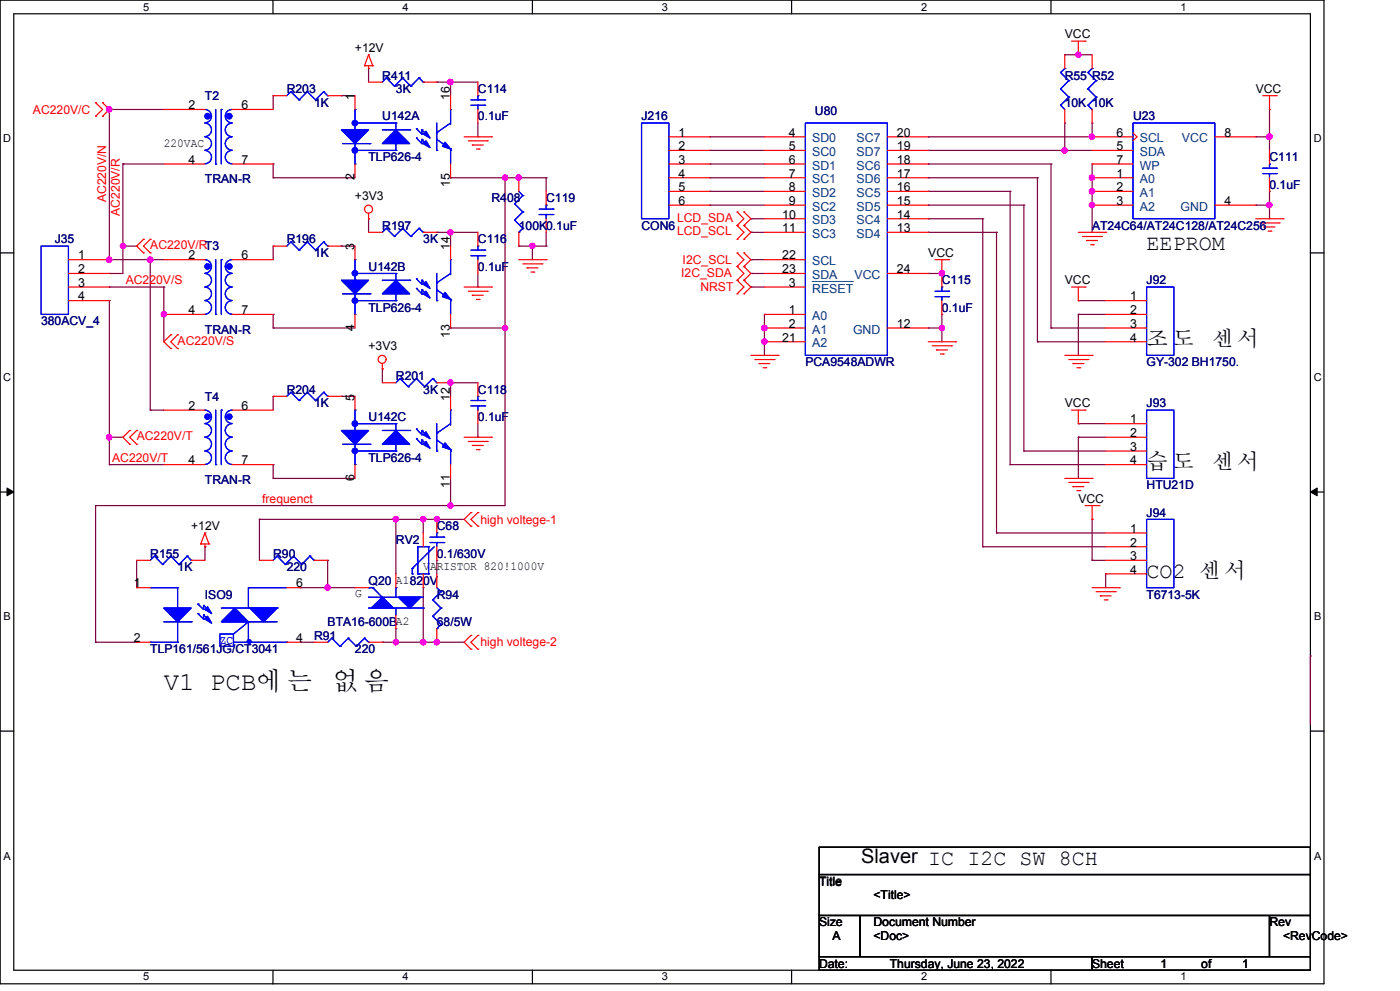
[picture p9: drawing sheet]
<svg xmlns="http://www.w3.org/2000/svg" width="297mm" height="210mm" viewBox="0 0 297 210" stroke-linecap="round" stroke-linejoin="round" font-family="sans-serif">
<g fill="none" stroke="#000" stroke-width=".25">
<path d="M0 0h280.6v208.4h-280.6zM2.9 2.9h274.8v202.6h-274.8zM57.8 0v2.9M112.8 0v2.9M167.8 0v2.9M222.7 0v2.9M0 53.6h2.9M277.7 53.6h2.9M107 72.4h.1M0 104.2h2.9M277.7 104.2h2.9M0 154.9h2.9"/>
<path d="M277.7 154.9h2.9M173.6 179.4h104.1v5.8h-104.1zM173.6 185.2h104.1v8.7h-104.1zM173.6 193.9h8.7v8.7h-8.7zM182.3 193.9h86.7v8.7h-86.7zM269 193.9h8.7v8.7h-8.7zM57.8 205.5v2.9M112.8 205.5v2.9M167.8 205.5v2.9M173.6 202.6h57.8v2.9h-57.8zM222.7 205.5v2.9M231.4 202.6h46.3v2.9h-46.3z"/>
</g>
<path d="M1.5 103.4l1.4 .8-1.4 .8zM277.7 104.2l1.4-.8v1.6z" fill="#000" stroke="#000" stroke-width=".21"/>
<g fill="none" stroke="#800040" stroke-width=".25">
<path d="M78.1 14.5h.1M78.1 14.5v2.9M92.6 17.4h8.7M92.6 17.4h.1M95.5 17.4h.1M95.5 17.4v2.9M225.6 11.6h.1M225.6 11.6h5.8M228.5 11.6h.1M23.2 23.2h.1M23.2 23.2v31.8M23.2 23.2h11.5"/>
<path d="M26 34.7h.1M26 34.7v23.2h-2.8M26 34.7h8.7M57.9 37.7h17.3M57.9 20.3h.1M57.9 34.7h.1M57.9 37.7h.1M57.9 20.3v2.9M57.9 34.7v3M72.4 20.3h.1M72.4 20.3h2.8M95.5 37.7h.1"/>
<path d="M95.5 37.7h20.2M101.3 29h.1M101.3 26.1v2.9M107 37.7h.1M107 37.7v69.4h-86.7M109.9 37.7h.1M115.7 37.7h.1M115.7 37.7v2.8M150.4 29h11.6M150.4 34.7h11.6M150.4 37.7h11.6M150.4 31.9h11.6"/>
<path d="M150.4 29h.1M150.4 31.9h.1M150.4 34.7h.1M150.4 37.7h.1M196.7 34.7h26M196.7 37.7h23.2M196.7 31.9h34.7M196.7 34.7h.1M196.7 37.7h.1M196.7 31.9h.1M196.7 29h.1M219.9 37.7h.1"/>
<path d="M219.9 37.7v34.7M222.7 34.7h.1M222.7 34.7v34.8M225.6 31.9h.1M225.6 26.1h.1M225.6 26.1v5.8M231.4 26.1h.1M231.4 37.7h.1M231.4 34.7h.1M231.4 26.1v2.9h-34.7M231.4 34.7v14.5M266.1 29h2.9"/>
<path d="M266.1 29h.1M269 29h.1M269 23.2h.1M269 23.2v8.7M23.2 55h11.5M23.2 57.9h.1M23.2 55h.1M26 52.1h.1M26 52.1h3M29 52.1h.1M31.8 55h.1M31.8 55v31.9"/>
<path d="M57.9 52.1h.1M57.9 52.1v2.9M72.4 52.1h.1M72.4 52.1h2.8M78.1 46.3h.1M78.1 46.3v2.9M92.6 49.2h8.7M92.6 49.2h.1M95.5 49.2h.1M95.5 49.2v2.9M101.3 57.9v2.9M109.9 52.1h.1"/>
<path d="M109.9 52.1h5.8M112.8 52.1h.1M112.8 52.1v2.9M115.7 52.1h.1M115.7 49.2v2.9M150.4 43.5h11.6M150.4 40.5h11.6M150.4 40.5h.1M150.4 43.5h.1M159.1 55h.1M159.1 57.9h.1M159.1 46.3h.1"/>
<path d="M159.1 49.2h.1M159.1 57.9h2.9M159.1 55h2.9M159.1 46.3h2.9M159.1 49.2h2.9M196.7 43.5h20.3M196.7 49.2h14.5M196.7 40.5h17.4M196.7 57.9h.1M196.7 40.5h.1M196.7 43.5h.1M196.7 49.2h.1"/>
<path d="M196.7 46.3h.1M196.7 46.3h11.6M196.7 57.9h2.9M208.3 46.3h.1M208.3 46.3v69.5M211.2 49.2h.1M211.2 49.2v63.7M214.1 40.5h.1M214.1 40.5v57.9M217 43.5h.1M217 43.5v52M231.4 40.5h.1"/>
<path d="M231.4 43.5h.1M266.1 43.5h2.9M266.1 43.5h.1M269 43.5h.1M269 40.5h.1M269 40.5v5.8M23.2 63.7h.1M23.2 60.8h.1M23.2 63.7v34.7M23.2 60.8h11.5M34.7 60.8h.1M34.7 66.6h.1"/>
<path d="M34.7 60.8v11.6M57.9 69.5h17.3M57.9 66.6h.1M57.9 69.5h.1M57.9 66.6v2.9M81 78.1h.1M81 78.1v3M95.5 69.5h.1M95.5 69.5h11.5M101.3 60.8h.1M107 69.5h.1M159.1 60.8h.1"/>
<path d="M159.1 60.8h2.9M162 72.4h.1M162 66.6h.1M162 69.5h.1M162 66.6v8.7M196.7 69.5h.1M196.7 69.5h2.9M199.6 69.5h.1M199.6 66.6h.1M199.6 66.6v5.8M219.9 72.4h14.4M219.9 72.4h.1"/>
<path d="M222.7 69.5h11.6M222.7 69.5h.1M228.5 66.6h5.8M228.5 63.7h5.8M228.5 66.6h.1M228.5 63.7h.1M228.5 66.6v8.7M23.2 92.6h2.8M23.2 98.4h.1M23.2 92.6h.1M23.2 98.4h11.5M31.8 86.9h.1"/>
<path d="M31.8 86.9h2.9M57.9 83.9h.1M57.9 98.4h.1M57.9 83.9v3M57.9 98.4v2.9M72.4 83.9h.1M72.4 83.9h2.8M95.5 81.1h5.8M95.5 81.1h.1M95.5 81.1v2.8M101.3 92.6h.1M101.3 89.7v2.9"/>
<path d="M214.1 98.4h20.2M214.1 98.4h.1M217 95.5h17.3M217 95.5h.1M228.5 92.6h5.8M228.5 89.7h5.8M228.5 92.6h.1M228.5 89.7h.1M228.5 92.6v8.7M20.3 107.1h.1M20.3 107.1v28.9M29 118.7v5.8"/>
<path d="M43.4 115.8h.1M43.4 115.8v2.9M55 110h.1M55 110v8.7M55 110h43.4M57.9 101.3h17.3M57.9 101.3h.1M69.4 118.7h.1M69.4 118.7v5.8M83.9 110h.1M83.9 110v11.6M89.7 110h.1"/>
<path d="M89.7 110v2.9M92.6 110h.1M92.6 118.7h.1M92.6 118.7v2.9M95.5 107.1h.1M95.5 101.3v5.8M208.3 115.8h26M208.3 115.8h.1M211.2 112.9h23.1M211.2 112.9h.1M231.4 110h.1M231.4 118.7h.1"/>
<path d="M231.4 110v8.7M231.4 118.7h2.9M20.3 136h.1M20.3 136h8.7M29 136h.1M29 124.5h.1M63.6 124.5h11.6M63.6 136h3M63.6 124.5h.1M63.6 136h.1M69.4 124.5h.1M81 136h.1"/>
<path d="M81 136h17.4M83.9 133.2h.1M83.9 136h.1M83.9 133.2v2.8M89.7 136h.1M89.7 124.5h.1M89.7 124.5v11.5M92.6 136h.1M234.3 121.6h.1M234.3 121.6v2.9M277.7 138.9h.1M277.7 138.9v14.5"/>
</g>
<g fill="#f0f" stroke="#f0f" stroke-width=".25">
<circle cx="269" cy="43.4" r=".55"/>
<circle cx="269" cy="28.9" r=".55"/>
<circle cx="199.6" cy="57.9" r=".55"/>
<circle cx="199.6" cy="69.5" r=".55"/>
<circle cx="162" cy="72.4" r=".56"/>
<circle cx="225.6" cy="31.8" r=".56"/>
<circle cx="231.4" cy="43.4" r=".55"/>
<circle cx="231.4" cy="40.5" r=".55"/>
<circle cx="231.4" cy="28.9" r=".55"/>
<circle cx="231.4" cy="37.6" r=".55"/>
<circle cx="228.5" cy="11.6" r=".55"/>
<circle cx="34.7" cy="66.6" r=".55"/>
<circle cx="95.4" cy="17.4" r=".56"/>
<circle cx="23.1" cy="55" r=".55"/>
<circle cx="23.1" cy="23.1" r=".55"/>
<circle cx="26" cy="52.1" r=".55"/>
<circle cx="31.8" cy="55" r=".56"/>
<circle cx="23.1" cy="92.6" r=".55"/>
<circle cx="95.4" cy="49.2" r=".55"/>
<circle cx="95.4" cy="81" r=".55"/>
<circle cx="162" cy="69.5" r=".56"/>
<circle cx="107" cy="37.6" r=".55"/>
<circle cx="107" cy="69.5" r=".55"/>
<circle cx="95.4" cy="107.1" r=".55"/>
<circle cx="89.7" cy="110" r=".56"/>
<circle cx="83.9" cy="110" r=".55"/>
<circle cx="92.6" cy="136" r=".55"/>
<circle cx="69.4" cy="124.4" r=".55"/>
<circle cx="92.6" cy="110" r=".55"/>
<circle cx="83.9" cy="136" r=".55"/>
<circle cx="89.7" cy="136" r=".56"/>
<circle cx="109.9" cy="37.6" r=".55"/>
<circle cx="112.8" cy="52.1" r=".55"/>
</g>
<g fill="none" stroke="#f00" stroke-width=".25">
<path d="M77.3 13.9h1.7M77.3 13.9h.1M78.1 14.5h.1M78.1 11.6h.1M78.1 13.9v.6M78.1 11.6l.9 2.3M78.1 11.6l-.8 2.3M78.1 17.4h2.9M79 13.9h.1M89.7 17.4h2.9M101.3 17.4v2.9M225.6 11.6v2.9"/>
<path d="M227.1 8.7h2.9M228.5 11.6h.1M228.5 8.7v2.9M230 8.7h.1M231.4 11.6v2.9M20.3 21.7l1.4 1.5-1.4 1.4M20.3 24.6h.1M20.3 21.7h.1M21.7 21.7h.1M21.7 24.6h.1M21.7 21.7l1.5 1.5-1.5 1.4M34.7 34.7h8.7"/>
<path d="M34.7 23.2h8.7M49.2 34.7h8.7M49.2 23.2h8.7M57.9 20.3h2.9M69.4 20.3h3M75.2 20.3v2.9M75.2 34.7v3M95.5 20.3v2.9M95.5 34.7v3M98.4 29h5.8M99.2 29.8h4.1M100.1 30.7h2.3"/>
<path d="M100.1 30.7h.1M101 31.6h.5M101.3 23.2v2.9M101.5 31.6h.1M103.3 29.8h.1M104.2 29h.1M109.9 37.7v2.8M141.7 29h8.7M141.7 31.9h8.7M141.7 34.7h8.7M141.7 37.7h8.7M162 29h8.7"/>
<path d="M162 31.9h8.7M162 34.7h8.7M162 37.7h8.7M188.1 29h8.6M188.1 31.9h8.6M188.1 34.7h8.6M188.1 37.7h8.6M225.6 23.2v2.9M231.4 29h8.7M231.4 31.9h8.7M231.4 34.7h8.7M231.4 37.7h8.7"/>
<path d="M231.4 23.2v2.9M240.1 28.1l.9 .9-.9 .8M257.4 29h8.7M267.6 20.3h2.9M269 23.2h.1M269 20.3v2.9M269 31.9v2.8M269 37.7v2.8M270.5 20.3h.1M14.5 55h8.7M14.5 57.9h8.7M30.4 53.6h.1"/>
<path d="M30.4 50.7h.1M30.4 50.7l-1.4 1.4 1.4 1.5M31.8 50.7l-1.4 1.4 1.4 1.5M31.8 50.7h.1M31.8 53.6h.1M34.7 55h8.7M49.2 55h8.7M57.9 52.1h2.9M69.4 52.1h3M75.2 52.1v2.9M78.1 46.3h.1M78.1 45.2v1.1"/>
<path d="M78.1 49.2h2.9M89.7 49.2h2.9M95.5 52.1v2.9M101.3 49.2v2.9M101.3 55v2.9M109.9 55h5.8M109.9 49.2v2.9M110.8 55.9h4.1M111.7 56.7h2.3M111.7 56.7h.1M112.5 57.6h.6M113.1 57.6h.1"/>
<path d="M114.9 55.9h.1M115.7 55h.1M115.7 40.5v3M115.7 46.3v2.9M141.7 40.5h8.7M141.7 43.5h8.7M156.2 59.4h.1M156.2 56.4h.1M156.2 53.6h.1M156.2 44.9h.1M156.2 47.8h.1M156.2 50.7h.1"/>
<path d="M156.2 59.4l1.4 1.4-1.4 1.4M156.2 53.6l1.4 1.4-1.4 1.4M156.2 56.4l1.4 1.5-1.4 1.5M156.2 44.9l1.4 1.4-1.4 1.5M156.2 47.8l1.4 1.4-1.4 1.5M157.6 59.4l1.5 1.4-1.5 1.4M157.6 53.6l1.5 1.4-1.5 1.4M157.6 56.4l1.5 1.5-1.5 1.5M157.6 44.9l1.5 1.4-1.5 1.5M157.6 47.8l1.5 1.4-1.5 1.5M157.6 59.4h.1M157.6 53.6h.1"/>
<path d="M157.6 56.4h.1M157.6 47.8h.1M157.6 44.9h.1M157.6 50.7h.1M162 49.2h8.7M162 46.3h8.7M162 55h8.7M162 40.5h8.7M162 43.5h8.7M162 57.9h8.7M188.1 49.2h8.6M188.1 46.3h8.6"/>
<path d="M188.1 40.5h8.6M188.1 43.5h8.6M188.1 57.9h8.6M198.2 55h2.8M199.6 57.9h.1M199.6 55v5.8M201 55h.1M228.5 49.2h5.8M229.4 50.1h4M230.3 50.9h.1M230.3 50.9h2.3M231.1 51.8h.6"/>
<path d="M231.4 40.5h8.7M231.4 43.5h8.7M231.7 51.8h.1M233.4 50.1h.1M234.3 49.2h.1M257.4 43.5h8.7M266.1 46.3h5.8M267 47.2h4.1M267.8 48.1h2.4M267.8 48.1h.1M268.7 49h.6M269.3 49h.1"/>
<path d="M271.1 47.2h.1M271.9 46.3h.1M14.5 60.8h8.7M14.5 63.7h8.7M34.7 66.6h8.7M36.2 73.8h.1M36.2 70.9h.1M36.2 70.9l-1.5 1.5 1.5 1.4M37.6 70.9h.1M37.6 73.8h.1M37.6 70.9l-1.4 1.5 1.4 1.4M49.2 66.6h8.7"/>
<path d="M75.2 66.6v2.9M81 78.1h.1M81 77v1.1M95.5 66.6v2.9M98.4 60.8h5.8M99.2 61.7h4.1M100.1 62.5h2.3M100.1 62.5h.1M101 63.4h.5M101.5 63.4h.1M103.3 61.7h.1M104.2 60.8h.1"/>
<path d="M156.2 62.2h.1M157.6 62.2h.1M159.1 75.3h5.8M160 76.2h4M160.9 77h.1M160.9 77h2.2M161.7 77.9h.6M162 72.4h8.7M162 60.8h8.7M162 66.6h8.7M162 69.5h8.7M162.3 77.9h.1"/>
<path d="M164 76.2h.1M164.9 75.3h.1M188.1 69.5h8.6M196.7 72.4h5.8M197.6 73.2h4M198.5 74.1h.1M198.5 74.1h2.3M199.3 75h.6M199.6 63.7v2.9M199.9 75h.1M201.6 73.2h.1M202.5 72.4h.1"/>
<path d="M225.6 75.3h5.8M226.5 76.2h4M227.1 60.8h2.9M227.4 77h.1M227.4 77h2.3M228.2 77.9h.6M228.5 63.7h.1M228.5 60.8v2.9M228.8 77.9h.1M230 60.8h.1M230.5 76.2h.1M231.4 75.3h.1"/>
<path d="M234.3 72.4h8.7M234.3 63.7h8.7M234.3 66.6h8.7M234.3 69.5h8.7M27.5 91.2l-1.5 1.4 1.5 1.5M27.5 94.1h.1M27.5 91.2h.1M29 91.2h.1M29 94.1h.1M29 91.2l-1.5 1.4 1.5 1.5M34.7 86.9h8.7M34.7 98.4h8.7"/>
<path d="M49.2 86.9h8.7M49.2 98.4h8.7M57.9 83.9h2.9M69.4 83.9h3M75.2 83.9v3M75.2 98.4v2.9M81 81.1h2.9M92.6 81.1h2.9M95.5 83.9v3M95.5 98.4v2.9M98.4 92.6h5.8M99.2 93.5h4.1"/>
<path d="M100.1 94.4h2.3M100.1 94.4h.1M101 95.2h.5M101.3 81.1v2.8M101.3 86.9v2.8M101.5 95.2h.1M103.3 93.5h.1M104.2 92.6h.1M227.1 86.9h2.9M228.5 89.7h.1M228.5 86.9v2.8M230 86.9h.1"/>
<path d="M234.3 92.6h8.7M234.3 89.7h8.7M234.3 95.5h8.7M234.3 98.4h8.7M29 118.7h2.8M40.5 118.7h2.9M42.5 115.2h.1M42.5 115.2h1.8M43.4 112.9l-.9 2.3M43.4 115.8h.1M43.4 112.9h.1M43.4 115.2v.6"/>
<path d="M43.4 112.9l.9 2.3M44.3 115.2h.1M55 118.7h2.9M66.6 118.7h2.8M89.7 112.9v2.9M92.6 110v2.9M92.6 115.8v2.9M99.8 108.6h.1M99.8 111.4h.1M99.8 108.6l-1.4 1.4 1.4 1.4M101.3 108.6l-1.5 1.4 1.5 1.4M101.3 111.4h.1"/>
<path d="M101.3 108.6h.1M225.6 101.3h5.8M226.5 102.2h4M227.4 103.1h.1M227.4 103.1h2.3M228.2 103.9h.6M228.8 103.9h.1M230 107.1h2.9M230.5 102.2h.1M231.4 101.3h.1M231.4 110h.1M231.4 107.1v2.9"/>
<path d="M232.9 107.1h.1M234.3 118.7h8.7M234.3 112.9h8.7M234.3 115.8h8.7M29 124.5h2.8M29 136h2.8M60.8 124.5h2.8M60.8 136h2.8M66.6 136h2.8M75.2 124.5h2.9M78.1 136h2.9M83.9 121.6v2.9"/>
<path d="M83.9 130.3v2.9M89.7 121.6v2.9M92.6 121.6v2.9M92.6 133.2v2.8M99.8 134.6h.1M99.8 137.5h.1M99.8 134.6l-1.4 1.4 1.4 1.5M101.3 134.6l-1.5 1.4 1.5 1.5M101.3 137.5h.1M101.3 134.6h.1M231.4 124.5h5.8M232.3 125.3h4"/>
<path d="M233.2 126.2h.1M233.2 126.2h2.3M234 127.1h.6M234.3 121.6h8.7M234.6 127.1h.1M236.3 125.3h.1M237.2 124.5h.1"/>
<circle cx="78.1" cy="44.3" r=".85"/>
<circle cx="81" cy="76.1" r=".85"/>
</g>
<g fill="none" stroke="#00f" stroke-width=".25">
<path d="M61.7 19.4h.1M61.7 19.4l1.7 1.8M61.7 19.4l-.9 .9M65.1 19.4l-1.7 1.8M65.1 19.4h.1M65.1 19.4l1.8 1.8M68.6 19.4l-1.7 1.8M68.6 19.4h.1M68.6 19.4l.8 .9M81.9 16.5h.1M81.9 16.5l1.7 1.8M81.9 16.5l-.9 .9"/>
<path d="M83.6 18.3h.1M85.3 16.5l-1.7 1.8M85.3 16.5h.1M85.3 16.5l1.8 1.8M87.1 18.3h.1M88.8 16.5l-1.7 1.8M88.8 16.5h.1M88.8 16.5l.9 .9M89.7 17.4h.1M224.8 18.8l1.7 1.8M224.8 15.4l1.7 1.7M224.8 18.8h.1"/>
<path d="M224.8 15.4h.1M225.6 14.5h.1M225.6 14.5l-.8 .9M226.5 17.1h.1M226.5 17.1l-1.7 1.7M230.5 18.8l1.8 1.8M230.5 15.4l1.8 1.7M230.5 18.8h.1M230.5 15.4h.1M231.4 14.5h.1M231.4 14.5l-.9 .9M232.3 17.1h.1"/>
<path d="M232.3 17.1l-1.8 1.7M43.4 23.2a1.42 1.42 0 0 1 1.4 1.4 1.42 1.42 0 0 1-1.4 1.4M43.4 26.1a1.44 1.44 0 0 1 1.4 1.4 1.44 1.44 0 0 1-1.4 1.4M43.4 29a1.42 1.42 0 0 1 1.4 1.4 1.42 1.42 0 0 1-1.4 1.4 1.44 1.44 0 0 1 1.4 1.5 1.44 1.44 0 0 1-1.4 1.4M45.7 34.7h.1M45.7 23.2v11.5M46.9 23.2h.1M46.9 23.2v11.5M49.2 23.2a1.42 1.42 0 0 0-1.5 1.4 1.42 1.42 0 0 0 1.5 1.4M49.2 26.1a1.44 1.44 0 0 0-1.5 1.4 1.44 1.44 0 0 0 1.5 1.4M49.2 29a1.42 1.42 0 0 0-1.5 1.4 1.42 1.42 0 0 0 1.5 1.4 1.44 1.44 0 0 0-1.4 1.5 1.44 1.44 0 0 0 1.4 1.4M63.4 21.2h.1"/>
<path d="M66.9 21.2h.1M69.4 20.3h.1M72.6 30.4h5.8M75.2 27.5h.1M75.2 30.4h.1M75.2 23.2h.1M75.2 34.7h.1M75.2 23.2v4.3M75.2 30.4v4.3M75.2 26.1h8.7M75.2 31.9h8.7M78.4 30.4h.1"/>
<path d="M81 27.5h5.8M83.9 30.4h.1M83.9 27.5h.1M83.9 26.1h.1M83.9 31.9h.1M83.9 26.1v1.4M83.9 30.4v1.5M86.8 27.5h.1M88.3 29.2l1.1 1.2M88.3 27.2l1.1 1.2M88.3 29.2h.1M88.3 27.2h.1"/>
<path d="M89.4 30.4h.1M89.4 29.5h.1M89.4 28.4h.1M89.4 27.5h.1M89.4 27.5v.9M89.4 29.5v.9M89.4 29.5l1.2 1.2M89.4 27.5l1.2 1.2M92.6 31.9h.1M92.6 28.1h.1M92.6 26.1v5.8M92.6 29.5l2.9 2.1"/>
<path d="M95.5 31.6h.1M95.5 23.2h.1M95.5 31.9h.1M95.5 23.2v3.2M95.5 31.9v2.8M95.5 26.1l-2.9 2M99.8 22.3h2.9M99.8 21.2h2.9M101.3 20.3h.1M101.3 22.3h.1M101.3 20.3v.9M101.3 22.3v.9"/>
<path d="M102.7 22.3h.1M102.7 21.2h.1M136 26.1h5.7v20.2h-5.7zM170.7 26.1h17.4v49.2h-17.4zM224.8 22.3l.8 .9M224.8 22.3h.1M226.5 20.6h.1M226.5 20.6l-1.7 1.7M230.5 22.3l.9 .9M230.5 22.3h.1M232.3 20.6h.1M232.3 20.6l-1.8 1.7"/>
<path d="M240.1 26.1h17.3v20.2h-17.3zM267.6 36.8h2.9M267.6 35.6h2.9M269 34.7h.1M269 36.8h.1M269 34.7v.9M269 36.8v.9M270.5 36.8h.1M270.5 35.6h.1M8.7 52.1h5.8v14.5h-5.8zM43.4 55a1.44 1.44 0 0 1 1.4 1.4 1.44 1.44 0 0 1-1.4 1.5M43.4 57.9a1.42 1.42 0 0 1 1.4 1.4 1.42 1.42 0 0 1-1.4 1.5"/>
<path d="M45.7 55v11.6M46.9 55h.1M46.9 55v11.6M49.2 55a1.44 1.44 0 0 0-1.5 1.4 1.44 1.44 0 0 0 1.5 1.5 1.44 1.44 0 0 0-1.4 1.4 1.44 1.44 0 0 0 1.4 1.5M61.7 51.2h.1M61.7 51.2l1.7 1.8M61.7 51.2l-.9 .9M63.4 53h.1M65.1 51.2l-1.7 1.8M65.1 51.2h.1M65.1 51.2l1.8 1.8M66.9 53h.1"/>
<path d="M68.6 51.2l-1.7 1.8M68.6 51.2h.1M68.6 51.2l.8 .9M69.4 52.1h.1M75.2 59.4h.1M75.2 55h.1M75.2 55v4.4M75.2 57.9h8.7M81 59.4h5.8M81.9 48.4h.1M81.9 48.4l1.7 1.7M81.9 48.4l-.9 .8"/>
<path d="M83.6 50.1h.1M83.9 59.4h.1M83.9 57.9h.1M83.9 57.9v1.5M85.3 48.4l-1.7 1.7M85.3 48.4h.1M85.3 48.4l1.8 1.7M86.8 59.4h.1M87.1 50.1h.1M88.3 59.1l1.1 1.1M88.3 59.1h.1M88.8 48.4l-1.7 1.7"/>
<path d="M88.8 48.4h.1M88.8 48.4l.9 .8M89.4 59.4h.1M89.4 59.4v.8M89.4 59.4l1.2 1.1M89.7 49.2h.1M92.6 59.9h.1M92.6 57.9v5.8M95.5 55h.1M95.5 57.9l-2.9 2M95.5 55v3.2M99.8 54.2h2.9"/>
<path d="M99.8 53h2.9M101.3 52.1h.1M101.3 54.2h.1M101.3 52.1v.9M101.3 54.2v.8M102.7 54.2h.1M102.7 53h.1M109.1 43.2h.1M109.1 46.6h.1M109.1 43.2l1.7 1.7M109.1 46.6l1.7 1.8M109.9 49.2h.1"/>
<path d="M109.9 40.5l.9 .9M110.8 41.4h.1M110.8 44.9h.1M110.8 48.4h.1M110.8 41.4l-1.7 1.8M110.8 44.9l-1.7 1.7M110.8 48.4l-.9 .8M114.3 45.4h2.9M114.3 44.3h2.9M115.7 43.5h.1M115.7 45.4h.1M115.7 43.5v.8"/>
<path d="M115.7 45.4v.9M117.2 45.4h.1M117.2 44.3h.1M43.4 60.8a1.42 1.42 0 0 1 1.4 1.4 1.42 1.42 0 0 1-1.4 1.4M43.4 63.7a1.44 1.44 0 0 1 1.4 1.4 1.44 1.44 0 0 1-1.4 1.5M45.7 66.6h.1M49.2 60.8a1.42 1.42 0 0 0-1.5 1.4 1.42 1.42 0 0 0 1.5 1.4M49.2 63.7a1.44 1.44 0 0 0-1.5 1.4 1.44 1.44 0 0 0 1.5 1.5M72.6 62.2h5.8M75.2 62.2h.1M75.2 66.6h.1M75.2 62.2v4.4"/>
<path d="M75.2 63.7h8.7M78.4 62.2h.1M83.9 62.2h.1M83.9 63.7h.1M83.9 62.2v1.5M88.3 61.1l1.1 1.1M88.3 61.1h.1M89.4 62.2h.1M89.4 61.4h.1M89.4 60.2h.1M89.4 61.4v.8M89.4 61.4l1.2 1.1"/>
<path d="M92.6 63.7h.1M92.6 61.4l2.9 2M95.5 63.4h.1M95.5 63.7h.1M95.5 63.7v2.9M198.2 62.8h2.8M198.2 61.7h2.8M199.6 60.8h.1M199.6 62.8h.1M199.6 60.8v.9M199.6 62.8v.9M201 62.8h.1"/>
<path d="M201 61.7h.1M243 60.8h5.8v14.5h-5.8zM43.4 86.9a1.42 1.42 0 0 1 1.4 1.4 1.42 1.42 0 0 1-1.4 1.4M43.4 89.7a1.42 1.42 0 0 1 1.4 1.5 1.42 1.42 0 0 1-1.4 1.4M43.4 95.5a1.42 1.42 0 0 1 1.4 1.5 1.42 1.42 0 0 1-1.4 1.4M43.4 92.6a1.44 1.44 0 0 1 1.4 1.5 1.44 1.44 0 0 1-1.4 1.4M45.7 98.4h.1M45.7 86.9v11.5M46.9 86.9h.1M46.9 86.9v11.5M49.2 86.9a1.42 1.42 0 0 0-1.5 1.4 1.42 1.42 0 0 0 1.5 1.4M49.2 89.7a1.42 1.42 0 0 0-1.5 1.5 1.42 1.42 0 0 0 1.5 1.4"/>
<path d="M49.2 92.6a1.44 1.44 0 0 0-1.5 1.5 1.44 1.44 0 0 0 1.5 1.4M49.2 95.5a1.42 1.42 0 0 0-1.5 1.5 1.42 1.42 0 0 0 1.5 1.4M61.7 83.1h.1M61.7 83.1l1.7 1.7M61.7 83.1l-.9 .8M63.4 84.8h.1M65.1 83.1l-1.7 1.7M65.1 83.1h.1M65.1 83.1l1.8 1.7M66.9 84.8h.1M68.6 83.1l-1.7 1.7M68.6 83.1h.1"/>
<path d="M68.6 83.1l.8 .8M69.4 83.9h.1M72.6 94.1h5.8M75.2 91.2h.1M75.2 94.1h.1M75.2 86.9h.1M75.2 98.4h.1M75.2 86.9v4.3M75.2 94.1v4.3M75.2 89.7h8.7M75.2 95.5h8.7M78.4 94.1h.1"/>
<path d="M81 91.2h5.8M83.9 94.1h.1M83.9 91.2h.1M83.9 89.7h.1M83.9 95.5h.1M83.9 89.7v1.5M83.9 94.1v1.4M84.8 80.2h.1M84.8 80.2l1.7 1.7M84.8 80.2l-.9 .9M86.5 81.9h.1M86.8 91.2h.1"/>
<path d="M88.3 80.2l-1.8 1.7M88.3 92.9l1.1 1.2M88.3 90.9l1.1 1.2M88.3 80.2h.1M88.3 92.9h.1M88.3 90.9h.1M88.3 80.2l1.7 1.7M89.4 94.1h.1M89.4 93.2h.1M89.4 92.1h.1M89.4 91.2h.1M89.4 91.2v.9"/>
<path d="M89.4 93.2v.9M89.4 93.2l1.2 1.2M89.4 91.2l1.2 1.2M90 81.9h.1M91.7 80.2l-1.7 1.7M91.7 80.2h.1M91.7 80.2l.9 .9M92.6 81.1h.1M92.6 95.5h.1M92.6 91.8h.1M92.6 89.7v5.8M92.6 93.2l2.9 2"/>
<path d="M95.5 95.2h.1M95.5 86.9h.1M95.5 95.5h.1M95.5 86.9v3.1M95.5 95.5v2.9M95.5 89.7l-2.9 2.1M99.8 86h2.9M99.8 84.8h2.9M101.3 83.9h.1M101.3 86h.1M101.3 83.9v.9M101.3 86v.9"/>
<path d="M102.7 86h.1M102.7 84.8h.1M243 86.9h5.8v14.4h-5.8zM32.7 117.8h.1M32.7 117.8l1.8 1.8M32.7 117.8l-.9 .9M34.5 119.6h.1M36.2 117.8l-1.7 1.8M36.2 117.8h.1M36.2 117.8l1.7 1.8M37.9 119.6h.1M39.7 117.8h.1"/>
<path d="M39.7 117.8l.8 .9M39.7 117.8l-1.8 1.8M40.5 118.7h.1M58.7 117.8h.1M58.7 117.8l1.8 1.8M58.7 117.8l-.8 .9M60.5 119.6h.1M62.2 117.8h.1M62.2 117.8l1.7 1.8M62.2 117.8l-1.7 1.8M63.9 119.6h.1M65.7 117.8l-1.8 1.8"/>
<path d="M65.7 117.8h.1M65.7 117.8l.9 .9M66.6 118.7h.1M88.5 115.8h.1M88.5 115.8h2.3M88.5 115.8v5.8M90.8 115.8h.1M90.8 115.8v5.8M91.1 114.9h2.9M91.1 113.8h2.9M92 115.8l-4.6 4.6M92.6 112.9h.1"/>
<path d="M92.6 114.9h.1M92.6 112.9v.9M92.6 114.9v.9M94 114.9h.1M94 113.8h.1M243 110h5.8v14.5h-5.8zM31.8 136h5.8M31.8 136h.1M31.8 124.5h5.8M34.7 131.7h5.8M37.6 124.5h.1M37.6 128.8h.1"/>
<path d="M37.6 136h.1M37.6 124.5v4.3M37.6 131.7v4.3M40.5 131.7h.1M41.9 130l1.2 1.1M41.9 127.9l1.2 1.2M41.9 130h.1M41.9 127.9h.1M43.1 130.3l1.2 1.1M43.1 128.2l1.2 1.2M43.1 131.1h.1M43.1 130.3h.1"/>
<path d="M43.1 129.1h.1M43.1 128.2h.1M43.1 128.2v.9M43.1 130.3v.8M46.6 134.3h2.9v2.6h-2.9zM46.9 128.8h11.8M47.2 131.7h.1M47.2 131.7h11.5M49.5 136h11.3M52.6 131.7l-3.1 2.6M52.6 124.5h.1M52.6 128.8h.1"/>
<path d="M52.6 136h.1M52.6 131.7h.1M52.6 124.5h8.2M52.6 124.5v4.3M52.6 131.7v4.3M58.7 128.8h.1M60.8 136h.1M70.3 135.2h.1M70.3 135.2l1.8 1.7M70.3 135.2l-.9 .8M72.1 136.9h.1M73.8 135.2l-1.7 1.7"/>
<path d="M73.8 135.2h.1M73.8 135.2l1.7 1.7M75.5 136.9h.1M77.3 135.2l-1.8 1.7M77.3 135.2h.1M77.3 135.2l.8 .8M78.1 124.5h.9M78.1 136h.1M78.1 126.5h.1M78.1 124.5h.1M78.1 128.8h11.6M78.1 126.5h11.6"/>
<path d="M78.7 128.8h.1M79 124.5h.1M79 124.5l2 2M81 126.5l2.3 2.3M81 126.5l-2.3 2.3M83.3 128.8h.1M83.9 128.8h.1M83.9 124.5h.1M83.9 124.5v2M83.9 128.8v1.5M84.5 126.5h.1M84.5 126.5l1.4 1.4"/>
<path d="M84.5 126.5l2.3 2.3 2.3-2.3M85.9 127.9h.1M87.4 120.4h.1M87.4 121.6h.1M87.4 120.4v1.2M88.5 121.6h2.3M88.5 121.6h.1M89.1 126.5h.1M89.7 128.8h.1M90.8 121.6h.1M91.7 127.1h.1M91.7 130.5h.1"/>
<path d="M91.7 127.1l1.8 1.7M91.7 130.5l1.8 1.8M92.6 133.2h.1M92.6 124.5l.9 .8M93.5 125.3h.1M93.5 128.8h.1M93.5 132.3h.1M93.5 125.3l-1.8 1.8M93.5 128.8l-1.8 1.7M93.5 132.3l-.9 .9"/>
</g>
<g fill="#00f" stroke="#00f" stroke-width=".25">
<path d="M44 130.5l.9 1.5-1.5-.9z"/>
<path d="M43.4 129.1l.6-.6 .9 1.5z"/>
<path d="M83.9 59.4l2.9 2.8h-5.8z"/>
<path d="M94.3 61.9l1.2 1.5-1.7-.6z"/>
<path d="M72.4 59.4h5.7l-2.9 2.8z"/>
<path d="M89.7 62.2l.6-.5 .8 1.4z"/>
<path d="M89.7 60.2l.6-.5 .8 1.4z"/>
<path d="M83.9 27.5l2.9 2.9h-5.8z"/>
<path d="M94.3 30.1l1.2 1.5-1.7-.6z"/>
<path d="M72.4 27.5h5.7l-2.9 2.9z"/>
<path d="M90.3 29.8l.8 1.5-1.4-.9z"/>
<path d="M90.3 27.8l.8 1.4-1.4-.8z"/>
<path d="M83.9 91.2l2.9 2.9h-5.8z"/>
<path d="M94.3 93.8l1.2 1.4-1.7-.6z"/>
<path d="M72.4 91.2h5.7l-2.9 2.9z"/>
<path d="M90.3 93.5l.8 1.4-1.4-.8z"/>
<path d="M90.3 91.5l.8 1.4-1.4-.8z"/>
<path d="M34.7 128.8h5.8l-2.9 2.9z" fill-rule="evenodd"/>
<path d="M49.8 128.8l2.8 2.9h-5.7z" fill-rule="evenodd"/>
<path d="M52.9 128.8h5.8l-2.8 2.9z" fill-rule="evenodd"/>
<path d="M34.7 128.8h5.8l-2.9 2.9z" fill-rule="evenodd"/>
<path d="M49.8 128.8l2.8 2.9h-5.7z" fill-rule="evenodd"/>
<path d="M52.9 128.8h5.8l-2.8 2.9z" fill-rule="evenodd"/>
<path d="M78.7 128.8l2.3-2.3 2.3 2.3z" fill-rule="evenodd"/>
<path d="M84.5 126.5h4.6l-2.3 2.3z" fill-rule="evenodd"/>
<path d="M78.7 128.8l2.3-2.3 2.3 2.3z" fill-rule="evenodd"/>
<path d="M84.5 126.5h4.6l-2.3 2.3z" fill-rule="evenodd"/>
<circle cx="52.8" cy="135.9" r=".4"/>
<circle cx="75.2" cy="57.9" r=".56"/>
<circle cx="75.2" cy="63.7" r=".56"/>
<circle cx="48.6" cy="88.3" r=".55"/>
<circle cx="44" cy="88.3" r=".55"/>
<circle cx="48.6" cy="24.6" r=".56"/>
<circle cx="44" cy="24.6" r=".56"/>
<circle cx="75.2" cy="26.1" r=".56"/>
<circle cx="75.2" cy="31.8" r=".57"/>
<circle cx="48.6" cy="56.4" r=".55"/>
<circle cx="44" cy="56.4" r=".55"/>
<circle cx="75.2" cy="89.7" r=".57"/>
<circle cx="75.2" cy="95.5" r=".56"/>
</g>
<path d="M172.1 59.6h8.7" fill="none" stroke="#004080" stroke-width=".21"/>
<g font-size="5.5">
<text x="34.7" y="146.1">V1 PCB에 는</text>
<text x="70.5" y="146.1">없 음</text>
</g>
<g font-size="4.6">
<text x="243" y="52.9">EEPROM</text>
<text x="243" y="73.2">조 도</text>
<text x="256.7" y="73.2">센 서</text>
<text x="243" y="99.2">습 도</text>
<text x="256.7" y="99.2">센 서</text>
<text x="243" y="122.4">CO2 센 서</text>
</g>
<text font-size="4.2" x="182.5" y="182.9">Slaver IC I2C SW 8CH</text>
<g font-size="2.6">
<text x="75.2" y="11">+12V</text>
<text x="225.6" y="8.1">VCC</text>
<text x="40" y="23.1">2</text>
<text x="51.2" y="23.1">6</text>
<text x="75.1" y="21.2" transform="rotate(-90 75.1 21.2)">1</text>
<text x="95.4" y="21.2" transform="rotate(-90 95.4 21.2)">16</text>
<text x="266.1" y="19.7">VCC</text>
<text x="143.8" y="28.9">1</text>
<text x="167.2" y="28.9">4</text>
<text x="190.1" y="28.9">20</text>
<text x="236.6" y="28.9">6</text>
<text x="259.5" y="28.9">8</text>
<text x="34.7" y="31.1">220VAC</text>
<text x="40" y="34.7">4</text>
<text x="51.2" y="34.7">7</text>
<text x="143.8" y="31.8">2</text>
<text x="143.8" y="34.7">3</text>
<text x="167.2" y="31.8">5</text>
<text x="167.2" y="34.7">6</text>
<text x="190.1" y="34.7">18</text>
<text x="190.1" y="31.8">19</text>
<text x="236.6" y="31.8">5</text>
<text x="236.6" y="34.7">7</text>
<text x="75.1" y="38.2" transform="rotate(-90 75.1 38.2)">2</text>
<text x="95.4" y="39.6" transform="rotate(-90 95.4 39.6)">15</text>
<text x="143.8" y="37.6">4</text>
<text x="143.8" y="40.5">5</text>
<text x="167.2" y="37.6">7</text>
<text x="167.2" y="40.5">8</text>
<text x="190.1" y="40.5">16</text>
<text x="190.1" y="37.6">17</text>
<text x="236.6" y="37.6">1</text>
<text x="236.6" y="40.5">2</text>
<text x="75.2" y="42.3">+3V3</text>
<text x="143.8" y="43.4">6</text>
<text x="165.8" y="46.3">10</text>
<text x="167.2" y="43.4">9</text>
<text x="190.1" y="46.3">14</text>
<text x="190.1" y="43.4">15</text>
<text x="236.6" y="43.4">3</text>
<text x="259.5" y="43.4">4</text>
<text x="75.1" y="53" transform="rotate(-90 75.1 53)">3</text>
<text x="95.4" y="53" transform="rotate(-90 95.4 53)">14</text>
<text x="165.8" y="49.2">11</text>
<text x="190.1" y="49.2">13</text>
<text x="16.5" y="55">1</text>
<text x="16.5" y="57.9">2</text>
<text x="40" y="55">2</text>
<text x="51.2" y="55">6</text>
<text x="165.8" y="55">22</text>
<text x="165.8" y="57.9">23</text>
<text x="190.1" y="57.9">24</text>
<text x="196.7" y="54.5">VCC</text>
<text x="16.5" y="60.8">3</text>
<text x="16.5" y="63.6">4</text>
<text x="167.2" y="60.8">3</text>
<text x="225.6" y="60.3">VCC</text>
<text x="239.5" y="63.6">1</text>
<text x="40" y="66.6">4</text>
<text x="51.2" y="66.6">7</text>
<text x="75.1" y="70.1" transform="rotate(-90 75.1 70.1)">4</text>
<text x="95.4" y="71.5" transform="rotate(-90 95.4 71.5)">13</text>
<text x="167.2" y="66.6">1</text>
<text x="167.2" y="69.4">2</text>
<text x="190.1" y="69.4">12</text>
<text x="239.5" y="66.6">2</text>
<text x="239.5" y="69.4">3</text>
<text x="78.1" y="74.1">+3V3</text>
<text x="165.8" y="72.4">21</text>
<text x="239.5" y="72.4">4</text>
<text x="40" y="86.8">2</text>
<text x="51.2" y="86.8">6</text>
<text x="75.1" y="84.8" transform="rotate(-90 75.1 84.8)">5</text>
<text x="95.4" y="84.8" transform="rotate(-90 95.4 84.8)">12</text>
<text x="225.6" y="86.3">VCC</text>
<text x="239.5" y="89.7">1</text>
<text x="239.5" y="92.6">2</text>
<text x="239.5" y="95.5">3</text>
<text x="40" y="98.4">4</text>
<text x="51.2" y="98.4">7</text>
<text x="75.1" y="101.9" transform="rotate(-90 75.1 101.9)">6</text>
<text x="239.5" y="98.4">4</text>
<text x="95.4" y="103.3" transform="rotate(-90 95.4 103.3)">11</text>
<text x="228.5" y="106.5">VCC</text>
<text x="40.5" y="112.3">+12V</text>
<text x="239.5" y="112.8">1</text>
<text x="239.5" y="115.8">2</text>
<text x="239.5" y="118.6">3</text>
<text x="28.4" y="124.4">1</text>
<text x="62.8" y="124.4">6</text>
<text x="83.9" y="123.6">A1820V</text>
<text x="89.7" y="120.7">VARISTOR 820!1000V</text>
<text x="239.5" y="121.5">4</text>
<text x="75.2" y="126.5">G</text>
<text x="28.4" y="136">2</text>
<text x="62.8" y="136">4</text>
<text x="83.9" y="132.3">A2</text>
<text x="173.6" y="187.6">Title</text>
<text x="185.1" y="190.5">&lt;Title&gt;</text>
<text x="173.6" y="196.2">Size</text>
<text x="185.1" y="196.2">Document Number</text>
<text x="269" y="196.2">Rev</text>
<text x="176.4" y="199.2">A</text>
<text x="185.1" y="199.2">&lt;Doc&gt;</text>
<text x="271.9" y="199.2">&lt;RevCode&gt;</text>
<text x="173.6" y="205">Date:</text>
<text x="188.6" y="205">Thursday, June 23, 2022</text>
<text x="231.4" y="205">Sheet</text>
<text x="245.9" y="205">1</text>
<text x="254.6" y="205">of</text>
<text x="263.2" y="205">1</text>
</g>
<g font-size="2.6" fill="#000080">
<text x="81" y="16.8">R411</text>
<text x="225.6" y="16.8">R55 R52</text>
<text x="43.4" y="21.2">T2</text>
<text x="60.8" y="19.7">R203</text>
<text x="66.6" y="22.6">1K</text>
<text x="83.9" y="19.7">3K</text>
<text x="101.3" y="19.7">C114</text>
<text x="225.6" y="22.6">10K 10K</text>
<text x="81" y="25.5">U142A</text>
<text x="101.3" y="25.5">0.1uF</text>
<text x="136" y="25.5">J216</text>
<text x="172.7" y="24.3">U80</text>
<text x="240.1" y="25.5">U23</text>
<text x="78.1" y="34.2">TLP626-4</text>
<text x="269" y="34.2">C111</text>
<text x="43.4" y="38.8">TRAN-R</text>
<text x="269" y="40">0.1uF</text>
<text x="104.2" y="42.9">R408</text>
<text x="115.7" y="42.9">C119</text>
<text x="11.6" y="51.5">J35</text>
<text x="60.8" y="51.5">R196</text>
<text x="81" y="48.7">R197</text>
<text x="89.7" y="51.5">3K</text>
<text x="101.3" y="51.5">C116</text>
<text x="109.9" y="48.7">100K</text>
<text x="115.7" y="48.7">0.1uF</text>
<text x="136" y="48.7">CON6</text>
<text x="231.4" y="48.7">AT24C64/AT24C128/AT24C256</text>
<text x="66.6" y="54.5">1K</text>
<text x="78.1" y="57.3">U142B</text>
<text x="101.3" y="57.3">0.1uF</text>
<text x="199.6" y="60.3">C115</text>
<text x="243" y="60.3">J92</text>
<text x="8.7" y="68.9">380ACV_4</text>
<text x="43.4" y="70.7">TRAN-R</text>
<text x="78.1" y="66">TLP626-4</text>
<text x="199.6" y="66">0.1uF</text>
<text x="170.7" y="77.6">PCA9548ADWR</text>
<text x="243" y="77.6">GY-302 BH1750.</text>
<text x="60.8" y="83.4">R204</text>
<text x="83.9" y="80.5">R201</text>
<text x="89.7" y="83.4">3K</text>
<text x="101.3" y="83.4">C118</text>
<text x="43.4" y="84.8">T4</text>
<text x="66.6" y="86.3">1K</text>
<text x="78.1" y="89.2">U142C</text>
<text x="101.3" y="89.2">0.1uF</text>
<text x="243" y="86.3">J93</text>
<text x="78.1" y="97.9">TLP626-4</text>
<text x="43.4" y="102.5">TRAN-R</text>
<text x="243" y="103.7">HTU21D</text>
<text x="92.6" y="112.3">C68</text>
<text x="243" y="109.4">J94</text>
<text x="31.8" y="118.1">R155</text>
<text x="57.9" y="118.1">R90</text>
<text x="83.9" y="115.2">RV2</text>
<text x="92.6" y="118.1">0.1/630V</text>
<text x="37.6" y="121">1K</text>
<text x="60.8" y="121">220</text>
<text x="78.1" y="123.9">Q20</text>
<text x="43.4" y="126.8">ISO9</text>
<text x="92.6" y="126.8">R94</text>
<text x="243" y="126.8">T6713-5K</text>
<text x="66.6" y="135.5">R91</text>
<text x="69.4" y="132.6">BTA16-600B</text>
<text x="92.6" y="132.6">68/5W</text>
<text x="31.8" y="138.4">TLP161/561JG/CT3041</text>
<text x="75.2" y="138.4">220</text>
</g>
<g font-size="2.6" fill="#f00">
<text x="7" y="24.1">AC220V/C</text>
<text x="22.5" y="42.9" transform="rotate(-90 22.5 42.9)">AC220V/N</text>
<text x="25.4" y="45.7" transform="rotate(-90 25.4 45.7)">AC220V/R</text>
<text x="143.5" y="46.9">LCD_SDA</text>
<text x="31.8" y="52.7">AC220V/RT3</text>
<text x="143.5" y="49.8">LCD_SCL</text>
<text x="144.4" y="58.8">I2C_SDA</text>
<text x="144.7" y="55.9">I2C_SCL</text>
<text x="26.6" y="60.2">AC220V/S</text>
<text x="148.4" y="61.7">NRST</text>
<text x="37.6" y="73">AC220V/S</text>
<text x="29" y="93.2">AC220V/T</text>
<text x="23.8" y="97.8">AC220V/T</text>
<text x="55.6" y="106.5">frequenct</text>
<text x="101.8" y="110.9">high voltege-1</text>
<text x="101.8" y="136.9">high voltege-2</text>
</g>
<g font-size="2.6" fill="#004080">
<text x="172.1" y="30.2">SD0</text>
<text x="172.1" y="33">SC0</text>
<text x="172.1" y="35.9">SD1</text>
<text x="181.5" y="35.9">SC6</text>
<text x="181.5" y="33">SD7</text>
<text x="181.5" y="30.2">SC7</text>
<text x="241.5" y="33">SDA</text>
<text x="241.5" y="30.2">SCL</text>
<text x="241.5" y="35.9">WP</text>
<text x="250.5" y="30.2">VCC</text>
<text x="172.1" y="38.8">SC1</text>
<text x="172.1" y="41.7">SD2</text>
<text x="181.5" y="41.7">SC5</text>
<text x="181.5" y="38.8">SD6</text>
<text x="241.5" y="38.8">A0</text>
<text x="241.5" y="41.7">A1</text>
<text x="172.1" y="44.6">SC2</text>
<text x="172.1" y="47.5">SD3</text>
<text x="181.5" y="47.5">SC4</text>
<text x="181.5" y="44.6">SD5</text>
<text x="241.5" y="44.6">A2</text>
<text x="250.2" y="44.6">GND</text>
<text x="172.1" y="50.4">SC3</text>
<text x="181.5" y="50.4">SD4</text>
<text x="172.1" y="56.2">SCL</text>
<text x="172.1" y="59.1">SDA</text>
<text x="181.1" y="59.1">VCC</text>
<text x="172.1" y="62">RESET</text>
<text x="172.1" y="67.8">A0</text>
<text x="172.1" y="70.7">A1</text>
<text x="180.8" y="70.7">GND</text>
<text x="172.1" y="73.6">A2</text>
</g>
<text font-size="2.6" fill="#00f" x="46.6" y="136.4">ZC</text>
<g font-size="2.3">
<text x="30.4" y="2.2">5</text>
<text x="85.3" y="2.2">4</text>
<text x="140.3" y="2.2">3</text>
<text x="195.2" y="2.2">2</text>
<text x="250.2" y="2.2">1</text>
<text x=".7" y="30.1">D</text>
<text x="278.4" y="30.1">D</text>
<text x=".7" y="80.7">C</text>
<text x="278.4" y="80.7">C</text>
<text x=".8" y="131.4">B</text>
<text x="278.5" y="131.4">B</text>
<text x=".8" y="182.1">A</text>
<text x="278.5" y="182.1">A</text>
<text x="30.4" y="207.6">5</text>
<text x="85.3" y="207.6">4</text>
<text x="140.3" y="207.6">3</text>
<text x="195.2" y="207.6">2</text>
<text x="250.2" y="207.6">1</text>
</g>
</svg>
